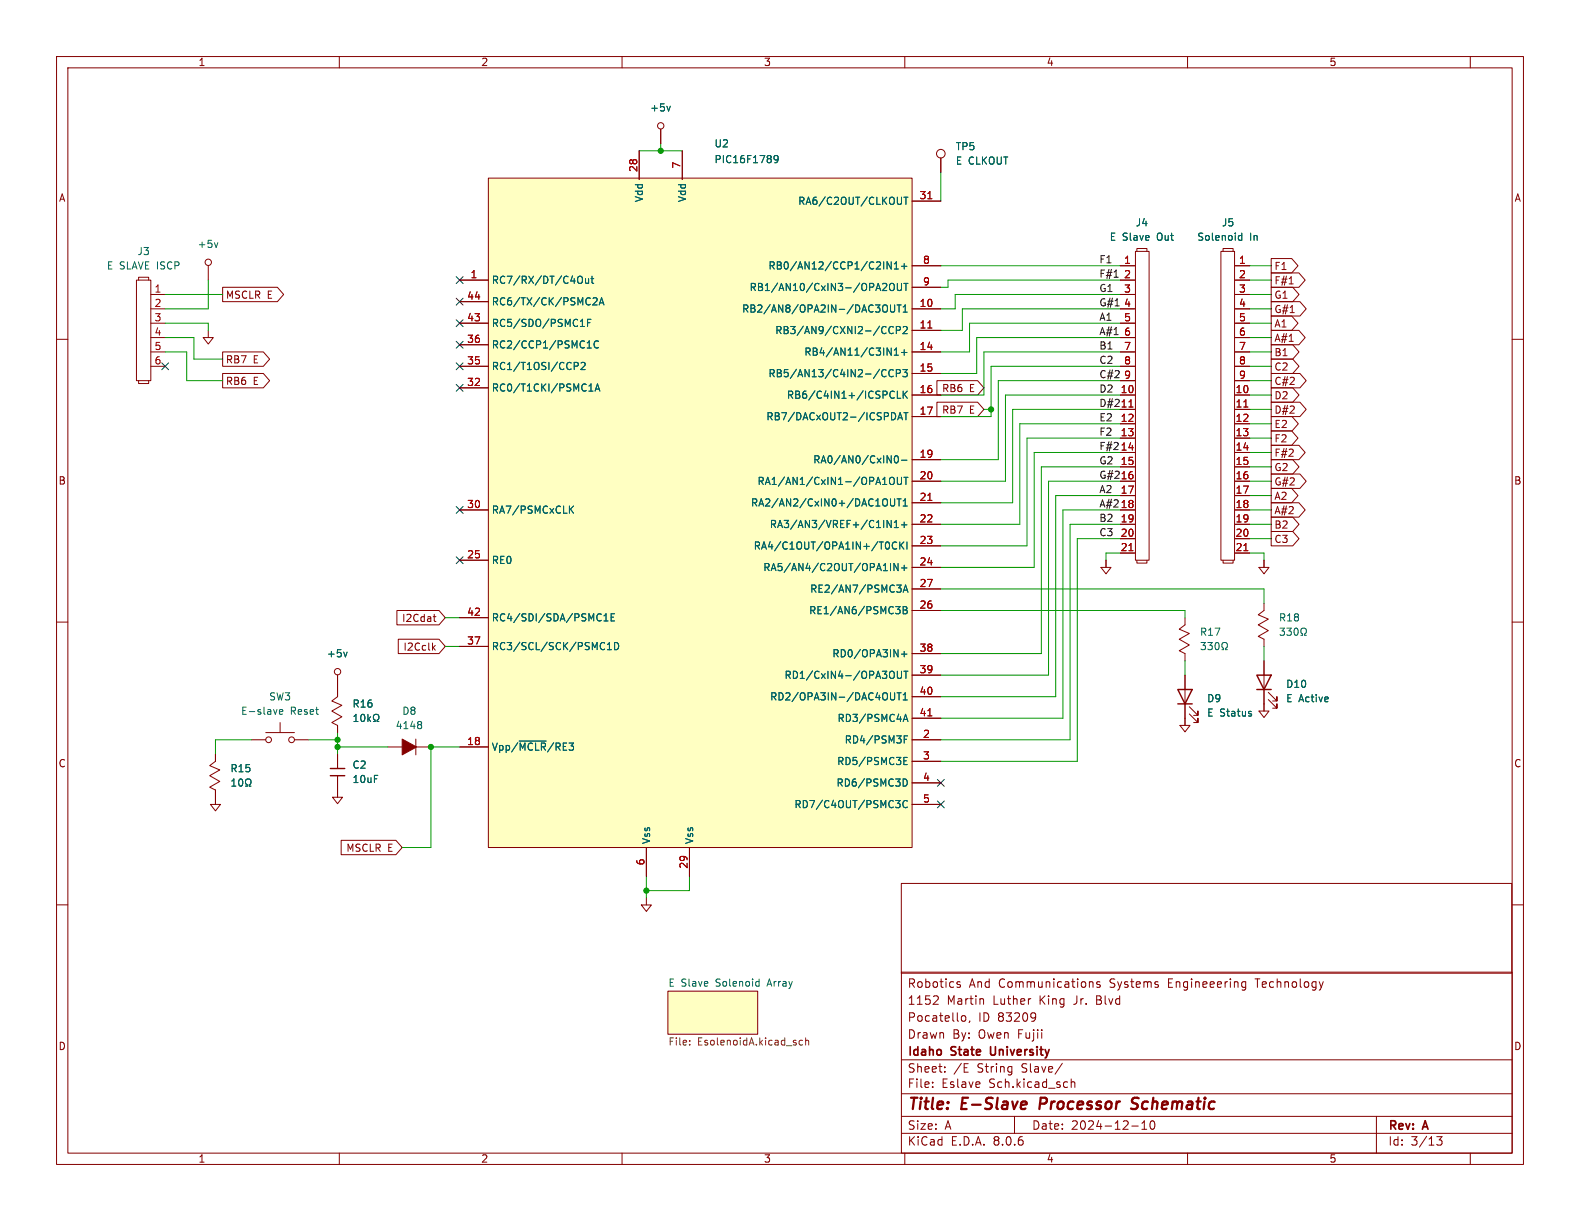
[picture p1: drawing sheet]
<svg xmlns="http://www.w3.org/2000/svg" width="279mm" height="216mm" viewBox="0 0 279 216" stroke-linecap="round" stroke-linejoin="round" font-family="sans-serif">
<g fill="none" stroke="#840000" stroke-width=".18">
<path d="M10 10h259.4v195.9h-259.4zM12 12h255.4v191.9h-255.4zM60 10v2M110 10v2M160 10v2M210 10v2M260 10v2M166.4 27.9v2.6M10 60h2M267.4 60h2M195.6 99.1v1.2M223.5 99.1v1.2"/>
<path d="M10 110h2M194.7 100.3h1.8l-.9 1.2zM222.6 100.3h1.8l-.9 1.2zM267.4 110h2M59.7 121.9v1.3l-1 .8 1.8 .7-1.8 1 1.8 1-1.8 1.1 1 .5v1.2M10 160h2M159.4 156.2h107.9v15.9h-107.9zM267.4 160h2M118.1 175.3h15.9v7.6h-15.9zM159.4 171.9h108v32h-108zM165.6 176.1l.3 .3v.3l-.9 .9h.9M169.8 173.7l-.4-.1-.2 .2 .1 .2 .5 .2v.3h-.6"/>
<path d="M170.1 179.7l.4-.1 .3 .3v.4l-.2 .2-.3 .1-.2-.2M173.7 176.6l.2 .2v.8M182.9 179.1l.2 .1a1.27 1.27 0 0 1-.2 1.2M183.1 179.7l-.2 .3M192.7 173.7h.5l.1 .9M194.5 173.7l-.4-.1-.2 .2 .1 .2 .5 .2v.3h-.6M219.7 174.5h.6M219.7 173.7h.6M220.3 173.6v1.2l-.3 .3-.4-.1M234 173.6l-.4 1M159.4 197.4h108M159.4 193.4h108"/>
<path d="M159.4 187.4h108M164.9 192.1v.2M164.9 191.4v.1M167.1 189.4v.2M167.1 188.7v.1M170.5 189.6h.7M170.5 188.1h.7M171.5 180.5l-.1 .3M178.8 188.6l.1 .1M178.9 188.6v1.3M178.9 189.5l-.1 .1M179.4 197.4v3"/>
<path d="M187.9 188l-1.3 1.9M189.4 190.8v1.5M189.4 191.4l.2-.1 .4 .1 .1 .9M200.1 199.1h1.2M201.9 199.7h.9M201.9 198.6l.5-.4v1.5M203.6 198.3l.1-.1a.81 .81 0 0 1 .6 .6 .81 .81 0 0 1-.3 .8l-.1 .1a.81 .81 0 0 1-.6-.6 .81 .81 0 0 1 .3-.8zM243.4 197.4v6.5M60 203.9v2M110 203.9v2M159.4 200.4h108M160 203.9v2"/>
<path d="M210 203.9v2M254.1 201h.9l-.5 .6 .4 .1v.6l-.2 .2-.6-.1M260 203.9v2"/>
<circle cx="166.4" cy="27.2" r=".76"/>
</g>
<path d="M180.9 194.8l.6 .1v.3l-1 .2M181.3 196l-.2 .1M184 194.1l-.2 2M201.1 195.9a.85 .85 0 0 1-1.1 .1M201.1 194.1l-.7 .1a.46 .46 0 0 0-.2 .5 .46 .46 0 0 0 .3 .4l.5 .1" fill="none" stroke="#840000" stroke-width=".4"/>
<path d="M175.2 185.1v1.3" fill="none" stroke="#840000" stroke-width=".3"/>
<path d="M118.1 175.3h15.9v7.6h-15.9z" fill="#ffffc2" stroke="#ffffc2" stroke-width=".18"/>
<path d="M62.6 127.6h.7M62.6 126.7l.3-.4v1.3M64 126.4l.1-.1a.68 .68 0 0 1 .4 .6 .68 .68 0 0 1-.4 .7 .84 .84 0 0 1-.1-1.2zM65.1 126.3v1.3M65.2 127.1l.3 .5M65.5 126.7l-.4 .5M66 127.6h.3v-.3a.54 .54 0 0 1-.2-.7 .54 .54 0 0 1 .7-.2 .58 .58 0 0 1-.1 .9v.3h.3M133.9 173.5l.3 .1M134.2 173.1v1.3M134.2 174.3l-.3 .1" fill="none" stroke="#006464" stroke-width=".18"/>
<path d="M122 184.7v.1M122 184v.1M141.9 184l-.3-.1-.3 .3 .1 .5h.5M142.5 184.1l.1-.2 .3 .1 .1 .8M142.5 183.5v1.3" fill="none" stroke="#725600" stroke-width=".18"/>
<path d="M86.4 31.5h74.9v118.4h-74.9z" fill="#ffffc2"/>
<g fill="none" stroke="#840000" stroke-width=".18">
<path d="M86.4 31.5h74.9v118.4h-74.9zM113 26.7v5.1M116.8 22.9v2.5M120.6 26.7v5.1M161.3 35.6h5.1M166.4 27.9v2.6M24.1 49.5h2.6v17.8h-2.6zM24.5 49.5v-.5h1.8v.5M26.7 54.6h2.5M26.7 57.2h2.5M26.7 52.1h2.5M26.7 59.7h2.5"/>
<path d="M35.9 59.7h1.8l-.9 1.1zM36.8 47v2.5M36.8 58.4v1.3M39.4 50.8h9.6l1.2 1.3-1.2 1.2h-9.6zM81.3 49.5h5.1M81.3 57.2h5.1M81.3 53.3h5.1M161.3 54.6h5.1M161.3 58.4h5.1M161.3 47h5.1M161.3 50.8h5.1M198.1 49.5h2.6"/>
<path d="M198.1 54.6h2.6M198.1 57.2h2.6M198.1 47h2.6M198.1 52.1h2.6M198.1 59.7h2.6M200.8 44.5h2.4v54.6h-2.4zM201 44.5v-.6h1.8v.6M215.9 44.5h2.4v54.6h-2.4zM216.3 44.5v-.6h1.8v.6M218.4 49.5h2.6M218.4 54.6h2.6M218.4 57.2h2.6"/>
<path d="M218.4 47h2.6M218.4 52.1h2.6M218.4 59.7h2.6M224.8 55.9h3.6l1.1 1.3-1.1 1.2h-3.6zM224.8 50.8h3.8l1.1 1.3-1.1 1.2h-3.8zM224.8 48.3h4.9l1.1 1.2-1.1 1.3h-4.9zM224.8 53.3h5.1l1.1 1.3-1.1 1.3h-5.1zM224.8 45.7h3.6l1.1 1.3-1.1 1.3h-3.6zM224.8 58.4h4.9l1.1 1.3-1.1 1.3h-4.9zM228 50.2h.7M24.5 67.3v.5h1.8v-.5M26.7 62.2h2.5"/>
<path d="M26.7 64.8h2.5M39.4 62.2h7.2l1.1 1.3-1.1 1.3h-7.2zM39.4 66h7.2l1.1 1.3-1.1 1.3h-7.2zM81.3 68.6h5.1M81.3 64.8h5.1M81.3 61h5.1M161.3 62.2h5.1M161.3 66h5.1M161.3 69.9h5.1M161.3 73.7h5.1M165.7 67.3h7.2l1.1 1.3-1.1 1.3h-7.2zM165.7 71.1h7.2l1.1 1.3-1.1 1.3h-7.2z"/>
<path d="M198.1 62.2h2.6M198.1 69.9h2.6M198.1 64.8h2.6M198.1 72.4h2.6M198.1 74.9h2.6M198.1 77.5h2.6M198.1 67.3h2.6M218.4 62.2h2.6M218.4 69.9h2.6M218.4 64.8h2.6M218.4 72.4h2.6M218.4 74.9h2.6"/>
<path d="M218.4 77.5h2.6M218.4 67.3h2.6M224.8 61h3.8l1.1 1.2-1.1 1.3h-3.8zM224.8 63.5h3.8l1.1 1.3-1.1 1.2h-3.8zM224.8 66h5.1l1.1 1.3-1.1 1.3h-5.1zM224.8 78.7h4.9l1.1 1.3-1.1 1.3h-4.9zM224.8 71.1h5.1l1.1 1.3-1.1 1.3h-5.1zM224.8 73.7h3.7l1.1 1.2-1.1 1.3h-3.7zM224.8 68.6h3.8l1.1 1.3-1.1 1.2h-3.8zM224.8 76.2h3.6l1.1 1.3-1.1 1.2h-3.6zM228 60.4h.7M81.3 99.1h5.1"/>
<path d="M81.3 90.2h5.1M161.3 81.3h5.1M161.3 85.1h5.1M161.3 88.9h5.1M161.3 92.7h5.1M161.3 96.5h5.1M195.6 99.1v1.2M198.1 85.1h2.6M198.1 92.7h2.6M198.1 90.2h2.6M198.1 80h2.6M198.1 82.6h2.6"/>
<path d="M198.1 87.6h2.6M198.1 95.3h2.6M198.1 97.8h2.6M201 99.1v.5h1.8v-.5M216.3 99.1v.5h1.8v-.5M218.4 85.1h2.6M218.4 92.7h2.6M218.4 90.2h2.6M218.4 80h2.6M218.4 82.6h2.6M218.4 87.6h2.6M218.4 95.3h2.6"/>
<path d="M218.4 97.8h2.6M223.5 99.1v1.2M224.8 83.8h5.1l1.1 1.3-1.1 1.3h-5.1zM224.8 86.4h3.6l1.1 1.2-1.1 1.3h-3.6zM224.8 81.3h3.8l1.1 1.3-1.1 1.2h-3.8zM224.8 94h3.8l1.1 1.3-1.1 1.2h-3.8zM224.8 91.4h3.8l1.1 1.3-1.1 1.3h-3.8zM224.8 88.9h4.9l1.1 1.3-1.1 1.2h-4.9zM59.7 119.4v3.8M70.2 107.9h7.4l1.1 1.3-1.1 1.3h-7.4zM70.4 113h7.2l1.1 1.3-1.1 1.3h-7.2zM76.6 109h.5"/>
<path d="M76.6 114.5l.4 .5M76.8 109.7l.3 .2M77 114.1l-.5 .5M81.3 114.3h5.1M81.3 109.2h5.1M161.3 100.3h5.1M161.3 108h5.1M161.3 104.1h5.1M161.3 115.6h5.1M161.3 119.4h5.1M209.5 109.2v1.3l-1 .8 1.8 .7-1.8 1 1.8 1-1.8 1.1 1 .5v1.2M209.5 119.4v8.9"/>
<path d="M223.5 106.7v1.3l-1 .7 1.8 .8-1.8 1 1.8 1-1.8 1 1 .5v1.3M223.5 116.8v8.9M38.1 133.4v1.2l-1 .8 1.8 .7-1.8 1.1 1.8 1-1.8 1 1 .5v2.5M44.4 130.8h2.6M47 129.5h5.1M49.5 127.8v1.7M52.1 130.8h2.5M59.7 128.3v1.2M59.7 133.4v2.5M59.7 137.2v3.8M68.6 132.1h2.5M73.5 130.7v2.8"/>
<path d="M73.7 132.1h2.5M81.3 132.1h5.1M161.3 130.8h5.1M161.3 134.6h5.1M161.3 138.4h5.1M161.3 123.2h5.1M161.3 127h5.1M208.7 128.3h1.7l-.9 1.1zM210.3 126.2l1.5 1.6v-.8v.8h-.7M210.3 125l1.5 1.5v-.8v.8h-.7M222.6 125.7h1.8l-.9 1.2zM224.3 123.7l1.5 1.5v-.7v.7h-.8"/>
<path d="M224.3 122.4l1.5 1.6v-.8v.8h-.8M37.2 142.2h1.8l-.9 1.2zM58.8 141h1.8l-.9 1.1zM60.3 148.6h9.7l1.1 1.3-1.1 1.2h-9.7zM114.3 149.9v5M114.3 158.8v1.2M121.9 149.9v5M161.3 142.2h5.1M113.4 160h1.8l-.9 1.2z"/>
<circle cx="116.8" cy="22.3" r=".56"/>
<circle cx="36.8" cy="46.4" r=".56"/>
<circle cx="59.7" cy="118.8" r=".56"/>
<circle cx="47.5" cy="130.8" r=".51"/>
<circle cx="51.6" cy="130.8" r=".51"/>
</g>
<g fill="none" stroke="#006464" stroke-width=".18">
<path d="M118.5 18.8l-.3 .8M137.6 28l-.2 .3-.4-.1-.1-.2 .1-.4 .4-.1 .1 .1a.84 .84 0 0 1-.3 1.2h-.2M159.4 34.9v1l-.2 .2M159.8 34.9h.8M160.2 34.9v1.2M38.5 42.9l-.3 .9M102.3 48.9l.1-.1a.43 .43 0 0 1 .6 .5v.4a.42 .42 0 0 1-.2 .4 .42 .42 0 0 1-.5-.1M102.6 57.7h.8M102.9 56.6l.1-.1v1.2M103.5 49.3l.1 .7 .3 .1 .2-.1M103.9 57.1h.4M104.1 49.3v.8"/>
<path d="M104.5 49.3h.5M104.5 56.5h-.6v1.2M104.7 48.8v1.1l.3 .2M104.9 52.8l.5-.2 .2 .4-.8 .9h.8M106 53.9l.4-1.3 .4 1.3M106.1 53.6h.6M156.1 54.1l.3-.2a.43 .43 0 0 1 .5 .4v.5a.43 .43 0 0 1-.3 .4 .43 .43 0 0 1-.5-.2M156.3 50.1l.4 .1 .1 .3-.8 .9h.8M156.3 57.7l.4 .2M156.7 58.9l-.4 .1M157.4 50.3l.2-.2a.43 .43 0 0 1 .5 .4v.5a.42 .42 0 0 1-.4 .4 .42 .42 0 0 1-.4-.4zM157.5 53.9v1l.2 .3 .4-.1 .1-.2v-1"/>
<path d="M157.6 46.3v1.3l-.7-1.3v1.3M158 57.9a.6 .6 0 0 0-.9 .4 .6 .6 0 0 0 .6 .7l.3-.1M158.1 46.7l.4-.4v1.3M158.1 47.6h.8M158.5 58.4l.6-.1 .1-.1v-.3l-.7-.2v1.3M158.6 53.9h.8M158.7 50.1v1l.2 .3 .4-.1 .1-.2v-1M159 53.9v1.3M159.4 47.1h1M159.7 55.2h.7M159.7 54.3l.4-.4v1.3M159.7 57.9l.5-.2 .2 .4-.7 .9h.7"/>
<path d="M159.8 50.1h.8M159.9 46.6v1M160.2 50.1v1.3M219 42.2l.2 .3 .4-.1M219.6 41.2v1.3M219.6 41.7l-.4-.1-.2 .3M101.5 64.1h.5l.3 .2-.2 .4h-.6M102.8 64.2l.4-.1 .3 .3-.8 .9h.8M103.8 61.5h.8M104 60.6l.2-.3v1.2M104.1 69.2h.8M104.3 68.2l.2-.3v1.3"/>
<path d="M105.2 69.2l.5-1.3 .4 1.3M105.4 68.8h.6M105.8 60.4a.6 .6 0 0 0-.8 .4 .6 .6 0 0 0 .6 .7l.2-.1M156 66.3l.3 .3 .4-.1M156.7 65.5l-.4-.2-.3 .4M156.9 61.5l.7 1.3v-1.3M157.6 69.2h.3l.2 .1M158 65.5a.6 .6 0 0 0-.9 .4 .6 .6 0 0 0 .6 .7l.3-.1M158 73a.68 .68 0 0 1 .4 .6 .68 .68 0 0 1-.4 .6M158.1 70.3l-.2 .1h-.3M158.1 61.9l.4-.4v1.3M158.1 62.8h.8"/>
<path d="M158.5 66h.6l.1-.2v-.3l-.7-.2v1.3M158.7 69.2v1.2h.6M158.7 74.2l.5-1.2 .4 1.2M158.9 73.9h.6M159.4 62.3h1M159.7 65.3h.7l-.4 .5 .4 .2v.5l-.2 .1-.5-.1M159.7 69.2v1.2M159.8 73h.8M159.9 61.8v1M159.9 69.7l.5 .7M160.2 73v1.2M160.4 69.2l-.7 .7"/>
<path d="M100.9 90l.5 .7M101.4 89.5l-.7 .7M156.1 85.7h.7M156.6 88.2l.2 .1a.81 .81 0 0 1-.2 1.2M157 95.8a.79 .79 0 0 1 0 1.3M157.4 84.6l.2-.2a.43 .43 0 0 1 .5 .4v.4a.42 .42 0 0 1-.4 .5 .42 .42 0 0 1-.4-.5zM157.5 88.2v1l.2 .3 .4-.1 .1-.2v-1M157.5 99.6v1.3M157.6 92v1.3l-.7-1.3v1.3M158.1 92.4l.4-.4v1.3M158.1 93.3h.8M158.3 80.7l.1-.1a.68 .68 0 0 1 .5 .6 .68 .68 0 0 1-.5 .7l-.1-.2-.2-.3z"/>
<path d="M158.6 96a.6 .6 0 0 0-.9 .4 .6 .6 0 0 0 .6 .7l.3-.1M158.6 88.2h.8M158.7 84.4v1l.2 .3 .4-.1 .1-.2v-1M158.8 99.6v1.3l-.7-1.3v1.3M159 88.2v1.3M159.1 95.8v1.3M159.3 96.4l.5 .7M159.4 81.4h1M159.4 92.8h1M159.7 88.6l.4-.4v1.3M159.7 89.5h.7M159.8 84.4h.8"/>
<path d="M159.8 95.8l-.7 .8M159.9 92.3v1M159.9 99.9v1M160.2 84.4v1.3M160.4 95.8v1.3M61.4 115.3l-.3 .8M106.1 108.5l.2 .2M106.3 109.7l-.2 .1M106.7 113.6l.2 .1M106.8 109.8h.7M106.8 108.9l.4-.4v1.3M106.9 114.8l-.2 .1"/>
<path d="M107.4 114.9h.7M107.4 114l.4-.4v1.3M108.1 109.1h.4M108.7 108.5h-.6v1.3h.6M108.7 113.6a.64 .64 0 0 1 .7 .6 .64 .64 0 0 1-.7 .7zM157.6 118.7a.43 .43 0 0 1 .5 .4v.4a.43 .43 0 0 1-.5 .5M158.4 107.3h.8l-.5 .4 .4 .2 .1 .4-.3 .2h-.3M158.6 103.4h.8l-.5 .5 .4 .2 .1 .4-.3 .2h-.4M158.7 118.7v1l.2 .3 .4-.1 .1-.2v-1M159.4 100.4h1M159.4 115.7h1M159.7 107.3h.4l.3 .2-.3 .4 .3 .1v.3l-.2 .2h-.5z"/>
<path d="M159.7 107.9h.4M159.7 104.7l.4-1.3 .5 1.3M159.8 104.4h.6M159.8 118.7h.8M159.9 115.2v.9M160.2 118.7v1.3M212.4 113.6h.8l-.5 .5 .4 .1v.6l-.2 .1-.5-.1M213.6 113.6h.8l-.4 .5 .3 .1v.6l-.2 .1-.5-.1M215 113.7l.2-.1a.68 .68 0 0 1 .4 .6 .68 .68 0 0 1-.4 .7 .84 .84 0 0 1-.2-1.2zM216.1 114.9h.3v-.3a.54 .54 0 0 1-.3-.7 .54 .54 0 0 1 .8-.2 .58 .58 0 0 1-.2 .9v.3h.3M226.4 111.1h.7l-.4 .5 .4 .1v.5l-.2 .1-.5-.1M227.6 111.1h.7l-.4 .5 .4 .1v.5l-.2 .1-.5-.1"/>
<path d="M229 111.1h.1a.68 .68 0 0 1 .5 .6 .68 .68 0 0 1-.5 .6 .84 .84 0 0 1-.1-1.2zM230 112.3h.3v-.2a.54 .54 0 0 1-.2-.7 .54 .54 0 0 1 .7-.3 .58 .58 0 0 1-.1 1v.2h.3M41 139h.7M41 138.1l.4-.4v1.3M42.4 137.8l.1-.1a.68 .68 0 0 1 .4 .7 .68 .68 0 0 1-.4 .6 .84 .84 0 0 1-.1-1.2zM43.4 139h.3v-.2a.54 .54 0 0 1-.3-.8 .54 .54 0 0 1 .8-.2 .58 .58 0 0 1-.1 1v.2h.3M49 125.5l-.3 .8M49.4 125.9l.6-.1v-.3h-.4l-.2 .1 .1 .6h.5M62.6 127.6h.7M62.6 126.7l.3-.4v1.3M64 126.4l.1-.1a.68 .68 0 0 1 .4 .6 .68 .68 0 0 1-.4 .7 .84 .84 0 0 1-.1-1.2zM65.1 126.3v1.3"/>
<path d="M65.2 127.1l.3 .5M65.5 126.7l-.4 .5M66 127.6h.3v-.3a.54 .54 0 0 1-.2-.7 .54 .54 0 0 1 .7-.2 .58 .58 0 0 1-.1 .9v.3h.3M74.3 127.6l.3 .2-.3 .3 .3 .3v.2l-.3 .2M91.8 131h4.8M157.5 122.5v1l.2 .3 .4-.1 .1-.2v-1M158.6 122.5h.8M159 122.5v1.3M159.7 122.9l.4-.4v1.3M159.7 137.7a.64 .64 0 0 1 .7 .7 .64 .64 0 0 1-.7 .6M159.7 123.8h.7M159.7 127.6l.4-1.3 .5 1.3"/>
<path d="M159.8 134.5h.5M159.8 127.2h.6M159.9 130.7h.4M160.4 133.9h-.6v1.3h.6M160.5 130.1h-.6v1.3M221.2 126.2l.1 .2-.1 .2M221.2 125.8h.1M158.4 141.5h.8l-.5 .5 .4 .2 .1 .4-.3 .2h-.3M160.4 141.7a.6 .6 0 0 0-.8 .4 .6 .6 0 0 0 .6 .7l.2-.1"/>
</g>
<path d="M164.1 35.1h.7M164.1 58h.7M199.6 72h.8M220 72h.7M164.1 88.5h.7M199.6 97.4h.8M220 97.4h.7M164.1 126.6h.7" fill="none" stroke="#a90000" stroke-width=".18"/>
<path d="M222.2 119.4h2.6l-1.3 2.5zM58.4 137.2h2.6M58.4 135.9h2.6M208.3 121.9h2.5l-1.3 2.6zM208.3 124.5h2.5M222.2 121.9h2.6" fill="none" stroke="#840000" stroke-width=".25"/>
<path d="M71.1 130.7l2.6 1.4-2.6 1.4z" fill="#840000" stroke="#840000" stroke-width=".18"/>
<path d="M197 49h.7M197 59.2h.7" fill="none" stroke="#0f0f0f" stroke-width=".18"/>
<g fill="none" stroke="#009600" stroke-width=".18">
<path d="M113 26.7h7.6M116.8 25.4v1.3M166.4 30.5v5.1M29.2 57.2h7.6v1.2M29.2 52.1h10.2M29.2 59.7h5.1v3.8h5.1M36.8 49.5v5.1h-7.6M166.4 47h31.7M198.1 59.7h-25.4v6.3h-6.3M198.1 57.2h-26.7v5h-5M198.1 52.1h-29.2v2.5h-2.5M198.1 49.5h-30.5v1.3h-1.2"/>
<path d="M198.1 54.6h-27.9v3.8h-3.8M221 57.2h3.8M221 52.1h3.8M221 49.5h3.8M221 54.6h3.8M221 59.7h3.8M221 47h3.8M29.2 62.2h3.8v5.1h6.4M174 72.4h1.3M198.1 62.2h-24.1v7.7h-7.6M198.1 69.9h-20.3v15.2h-11.4M198.1 64.8h-22.8v8.9h-8.9"/>
<path d="M198.1 72.4h-19v16.5h-12.7M198.1 77.5h-16.5v19h-15.2M198.1 67.3h-21.6v14h-10.1M198.1 74.9h-17.8v17.8h-13.9M221 69.9h3.8M221 62.2h3.8M221 77.5h3.8M221 67.3h3.8M221 64.8h3.8M221 72.4h3.8M221 74.9h3.8M198.1 85.1h-12.7v34.3h-19"/>
<path d="M198.1 97.8h-2.5v1.3M198.1 90.2h-10.1v36.8h-21.6M198.1 92.7h-8.9v38.1h-22.8M198.1 82.6h-14v33h-17.7M198.1 80h-15.2v20.3h-16.5M198.1 95.3h-7.6v39.3h-24.1M198.1 87.6h-11.4v35.6h-20.3M221 85.1h3.8M221 90.2h3.8M221 92.7h3.8M221 82.6h3.8M221 80h3.8"/>
<path d="M221 97.8h2.5v1.3M221 95.3h3.8M221 87.6h3.8M78.7 114.3h2.6M78.7 109.2h2.6M166.4 104.1h57.1v2.6M166.4 108h43.1v1.2M209.5 116.8v2.6M223.5 114.3v2.5M44.4 130.8h-6.3v2.6M54.6 130.8h5.1M59.7 129.5v3.9"/>
<path d="M59.7 132.1h8.9M81.3 132.1h-5.1v17.8h-5.1M114.3 154.9v3.9M121.9 154.9v2.6h-7.6"/>
</g>
<g fill="none" stroke="#000084" stroke-width=".18">
<path d="M80.7 56.5l1.2 1.3M80.7 52.7l1.2 1.2M80.7 48.9l1.2 1.2M81.9 56.5l-1.2 1.3M81.9 52.7l-1.2 1.2M81.9 48.9l-1.2 1.2M28.6 64.2l1.2 1.2M29.8 64.2l-1.2 1.2M80.7 64.2l1.2 1.2M80.7 68l1.2 1.2M80.7 60.4l1.2 1.2M81.9 64.2l-1.2 1.2"/>
<path d="M81.9 68l-1.2 1.2M81.9 60.4l-1.2 1.2M80.7 98.5l1.2 1.2M80.7 89.6l1.2 1.2M81.9 98.5l-1.2 1.2M81.9 89.6l-1.2 1.2M165.8 137.8l1.2 1.2M167 137.8l-1.2 1.2M165.8 141.6l1.2 1.2M167 141.6l-1.2 1.2"/>
</g>
<g fill="#009600" stroke="#009600" stroke-width=".18">
<circle cx="59.7" cy="130.8" r=".46"/>
<circle cx="76.2" cy="132.1" r=".46"/>
<circle cx="114.3" cy="157.5" r=".46"/>
<circle cx="59.7" cy="132.1" r=".46"/>
<circle cx="175.3" cy="72.4" r=".46"/>
<circle cx="116.8" cy="26.7" r=".46"/>
</g>
<g font-size="2.8" fill="#840000">
<text x="160.4" y="196.8">Title:</text>
<text x="170.1" y="196.8">E-Slave</text>
<text x="184.7" y="196.8">Processor</text>
<text x="201.8" y="196.8">Schematic</text>
</g>
<g font-size="2.1" fill="#840000">
<text x="160.4" y="177.9">1152</text>
<text x="160.4" y="174.9">Robotics</text>
<text x="167.4" y="177.9">Martin</text>
<text x="171.3" y="174.9">And</text>
<text x="175.6" y="177.9">Luther</text>
<text x="176.6" y="174.9">Communications</text>
<text x="183.9" y="177.9">King</text>
<text x="190.2" y="177.9">Jr.</text>
<text x="194.3" y="177.9">Blvd</text>
<text x="196.4" y="174.9">Systems</text>
<text x="206.8" y="174.9">Engineeering</text>
<text x="222.5" y="174.9">Technology</text>
<text x="160.4" y="183.9">Drawn</text>
<text x="160.4" y="180.9">Pocatello,</text>
<text x="168.4" y="183.9">By:</text>
<text x="173" y="180.9">ID 83209</text>
<text x="173.1" y="183.9">Owen</text>
<text x="180.2" y="183.9">Fujii</text>
<text x="160.4" y="189.9">Sheet:</text>
<text x="160.4" y="187.1">Idaho</text>
<text x="168.3" y="187.1">State</text>
<text x="168.6" y="189.9">/E</text>
<text x="172.9" y="189.9">String</text>
<text x="175.8" y="187.1">University</text>
<text x="180.8" y="189.9">Slave/</text>
<text x="160.4" y="192.6">File:</text>
<text x="166.5" y="192.6">Eslave</text>
<text x="174.9" y="192.6">Sch.kicad_sch</text>
<text x="160.4" y="202.8">KiCad</text>
<text x="160.4" y="200">Size:</text>
<text x="167.1" y="200">A</text>
<text x="168.1" y="202.8">E.D.A.</text>
<text x="175.7" y="202.8">8.0.6</text>
<text x="182.4" y="200">Date:</text>
<text x="189.4" y="200">2024-12-10</text>
<text x="245.4" y="200.2">Rev:</text>
<text x="245.4" y="202.8">Id:</text>
<text x="249.5" y="202.8">3/13</text>
<text x="251.8" y="200.2">A</text>
</g>
<g font-size="1.8" fill="#840000">
<text x="35" y="11.9">1</text>
<text x="85" y="11.9">2</text>
<text x="135" y="11.9">3</text>
<text x="185" y="11.9">4</text>
<text x="235" y="11.9">5</text>
<text x="10.3" y="35.9">A</text>
<text x="267.7" y="35.9">A</text>
<text x="225.3" y="47.9">F1</text>
<text x="39.8" y="53">MSCLR E</text>
<text x="225.3" y="53">G1</text>
<text x="225.3" y="50.5">F#1</text>
<text x="225.3" y="58.1">A1</text>
<text x="225.3" y="55.6">G#1</text>
<text x="39.8" y="64.5">RB7</text>
<text x="44.8" y="64.5">E</text>
<text x="225.3" y="63.2">B1</text>
<text x="225.3" y="65.7">C2</text>
<text x="225.3" y="60.6">A#1</text>
<text x="39.8" y="68.3">RB6</text>
<text x="44.8" y="68.3">E</text>
<text x="166.5" y="69.5">RB6</text>
<text x="171.4" y="69.5">E</text>
<text x="225.3" y="68.3">C#2</text>
<text x="225.3" y="70.8">D2</text>
<text x="166.5" y="73.3">RB7</text>
<text x="171.4" y="73.3">E</text>
<text x="225.3" y="73.3">D#2</text>
<text x="225.3" y="75.9">E2</text>
<text x="225.3" y="83.5">G2</text>
<text x="225.3" y="81">F#2</text>
<text x="225.3" y="78.4">F2</text>
<text x="10.3" y="85.9">B</text>
<text x="225.3" y="86">G#2</text>
<text x="225.3" y="88.6">A2</text>
<text x="267.7" y="85.9">B</text>
<text x="225.3" y="93.7">B2</text>
<text x="225.3" y="91.1">A#2</text>
<text x="225.3" y="96.2">C3</text>
<text x="71" y="110.2">I2Cdat</text>
<text x="71.2" y="115.3">I2Cclk</text>
<text x="10.3" y="135.9">C</text>
<text x="267.7" y="135.9">C</text>
<text x="61.1" y="150.8">MSCLR E</text>
<text x="10.3" y="185.9">D</text>
<text x="267.7" y="185.9">D</text>
<text x="35" y="205.8">1</text>
<text x="85" y="205.8">2</text>
<text x="135" y="205.8">3</text>
<text x="185" y="205.8">4</text>
<text x="235" y="205.8">5</text>
</g>
<g font-size="1.8" fill="#006464">
<text x="114.9" y="19.9">+5v</text>
<text x="126.2" y="26.3">U2</text>
<text x="126.2" y="29.1">PIC16F1789</text>
<text x="168.9" y="26.8">TP5</text>
<text x="168.9" y="29.3">E CLKOUT</text>
<text x="113.9" y="35.8" transform="rotate(-90 113.9 35.8)">Vdd</text>
<text x="121.5" y="35.8" transform="rotate(-90 121.5 35.8)">Vdd</text>
<text x="141" y="36.4">RA6/C2OUT/CLKOUT</text>
<text x="200.7" y="40.2">J4</text>
<text x="216" y="40.2">J5</text>
<text x="18.8" y="47.9">E SLAVE ISCP</text>
<text x="24.2" y="45.3">J3</text>
<text x="34.9" y="44">+5v</text>
<text x="135.8" y="47.9">RB0/AN12/CCP1/C2IN1+</text>
<text x="196.1" y="42.8">E Slave</text>
<text x="204.7" y="42.8">Out</text>
<text x="211.6" y="42.8">Solenoid</text>
<text x="221" y="42.8">In</text>
<text x="86.9" y="50.4">RC7/RX/DT/C4Out</text>
<text x="132.5" y="51.7">RB1/AN10/CxIN3-/OPA2OUT</text>
<text x="86.9" y="58">RC5/SDO/PSMC1F</text>
<text x="86.9" y="54.2">RC6/TX/CK/PSMC2A</text>
<text x="131.1" y="55.5">RB2/AN8/OPA2IN-/DAC3OUT1</text>
<text x="137" y="59.3">RB3/AN9/CXNI2-/CCP2</text>
<text x="86.9" y="65.6">RC1/T1OSI/CCP2</text>
<text x="86.9" y="61.8">RC2/CCP1/PSMC1C</text>
<text x="142.1" y="63.1">RB4/AN11/C3IN1+</text>
<text x="86.9" y="69.4">RC0/T1CKI/PSMC1A</text>
<text x="135.8" y="66.9">RB5/AN13/C4IN2-/CCP3</text>
<text x="139" y="70.7">RB6/C4IN1+/ICSPCLK</text>
<text x="135.4" y="74.5">RB7/DACxOUT2-/ICSPDAT</text>
<text x="143.7" y="82.1">RA0/AN0/CxIN0-</text>
<text x="132.7" y="89.8">RA2/AN2/CxIN0+/DAC1OUT1</text>
<text x="133.8" y="86">RA1/AN1/CxIN1-/OPA1OUT</text>
<text x="86.9" y="91">RA7/PSMCxCLK</text>
<text x="136" y="93.6">RA3/AN3/VREF+/C1IN1+</text>
<text x="86.9" y="99.9">RE0</text>
<text x="133.2" y="97.4">RA4/C1OUT/OPA1IN+/T0CKI</text>
<text x="134.9" y="101.2">RA5/AN4/C2OUT/OPA1IN+</text>
<text x="143.2" y="105">RE2/AN7/PSMC3A</text>
<text x="86.9" y="110.1">RC4/SDI/SDA/PSMC1E</text>
<text x="143" y="108.8">RE1/AN6/PSMC3B</text>
<text x="212.1" y="112.6">R17</text>
<text x="226.1" y="110.1">R18</text>
<text x="57.7" y="116.4">+5v</text>
<text x="86.9" y="115.2">RC3/SCL/SCK/PSMC1D</text>
<text x="147.1" y="116.4">RD0/OPA3IN+</text>
<text x="47.5" y="124.1">SW3</text>
<text x="62.2" y="125.3">R16</text>
<text x="136.1" y="124.1">RD2/OPA3IN-/DAC4OUT1</text>
<text x="138.6" y="120.2">RD1/CxIN4-/OPA3OUT</text>
<text x="213.4" y="124.4">D9</text>
<text x="227.3" y="124.4">E Active</text>
<text x="227.3" y="121.8">D10</text>
<text x="42.5" y="126.6">E-slave</text>
<text x="51.3" y="126.6">Reset</text>
<text x="69.9" y="129.1">4148</text>
<text x="71" y="126.6">D8</text>
<text x="148" y="127.9">RD3/PSMC4A</text>
<text x="149.3" y="131.7">RD4/PSM3F</text>
<text x="213.4" y="126.9">E Status</text>
<text x="40.6" y="136.8">R15</text>
<text x="62.2" y="136.1">C2</text>
<text x="86.9" y="132.9">Vpp/~{MCLR}/RE3</text>
<text x="147.9" y="135.5">RD5/PSMC3E</text>
<text x="62.2" y="138.7">10uF</text>
<text x="140.4" y="143.1">RD7/C4OUT/PSMC3C</text>
<text x="147.8" y="139.3">RD6/PSMC3D</text>
<text x="115.2" y="149.4" transform="rotate(-90 115.2 149.4)">Vss</text>
<text x="122.8" y="149.4" transform="rotate(-90 122.8 149.4)">Vss</text>
<text x="118.1" y="174.5">E Slave</text>
<text x="126.7" y="174.5">Solenoid</text>
<text x="136" y="174.5">Array</text>
</g>
<g font-size="1.8" fill="#a90000">
<text x="120.4" y="29.9" transform="rotate(-90 120.4 29.9)">7</text>
<text x="112.8" y="30.5" transform="rotate(-90 112.8 30.5)">28</text>
<text x="162.5" y="35.3">31</text>
<text x="163.1" y="46.7">8</text>
<text x="198.7" y="46.7">1</text>
<text x="219" y="46.7">1</text>
<text x="27.2" y="51.8">1</text>
<text x="82.5" y="53.1">44</text>
<text x="83.1" y="49.3">1</text>
<text x="163.1" y="50.5">9</text>
<text x="198.7" y="49.3">2</text>
<text x="198.7" y="51.8">3</text>
<text x="219" y="49.3">2</text>
<text x="219" y="51.8">3</text>
<text x="27.2" y="54.4">2</text>
<text x="27.2" y="56.9">3</text>
<text x="27.2" y="59.4">4</text>
<text x="82.5" y="56.9">43</text>
<text x="162.5" y="54.4">10</text>
<text x="162.5" y="58.2">11</text>
<text x="198.7" y="54.4">4</text>
<text x="198.7" y="56.9">5</text>
<text x="198.7" y="59.4">6</text>
<text x="219" y="54.4">4</text>
<text x="219" y="56.9">5</text>
<text x="219" y="59.4">6</text>
<text x="27.2" y="62">5</text>
<text x="27.2" y="64.5">6</text>
<text x="82.5" y="64.5">35</text>
<text x="82.5" y="60.7">36</text>
<text x="162.5" y="62">14</text>
<text x="162.5" y="65.8">15</text>
<text x="198.7" y="62">7</text>
<text x="198.7" y="64.5">8</text>
<text x="219" y="62">7</text>
<text x="219" y="64.5">8</text>
<text x="82.5" y="68.3">32</text>
<text x="162.5" y="69.6">16</text>
<text x="198.1" y="69.6">10</text>
<text x="198.7" y="67.1">9</text>
<text x="218.4" y="69.6">10</text>
<text x="219" y="67.1">9</text>
<text x="162.5" y="73.4">17</text>
<text x="198.1" y="72.1">11</text>
<text x="198.1" y="74.7">12</text>
<text x="198.1" y="77.2">13</text>
<text x="218.4" y="72.1">11</text>
<text x="218.4" y="74.7">12</text>
<text x="218.4" y="77.2">13</text>
<text x="162.5" y="81">19</text>
<text x="198.1" y="79.8">14</text>
<text x="198.1" y="82.3">15</text>
<text x="218.4" y="79.8">14</text>
<text x="218.4" y="82.3">15</text>
<text x="82.5" y="89.9">30</text>
<text x="162.5" y="84.8">20</text>
<text x="162.5" y="88.6">21</text>
<text x="198.1" y="84.8">16</text>
<text x="198.1" y="87.4">17</text>
<text x="198.1" y="89.9">18</text>
<text x="218.4" y="84.8">16</text>
<text x="218.4" y="87.4">17</text>
<text x="218.4" y="89.9">18</text>
<text x="162.5" y="92.5">22</text>
<text x="198.1" y="92.5">19</text>
<text x="198.1" y="95">20</text>
<text x="218.4" y="92.5">19</text>
<text x="218.4" y="95">20</text>
<text x="82.5" y="98.8">25</text>
<text x="162.5" y="96.3">23</text>
<text x="162.5" y="100.1">24</text>
<text x="198.1" y="97.5">21</text>
<text x="218.4" y="97.5">21</text>
<text x="162.5" y="107.7">26</text>
<text x="162.5" y="103.9">27</text>
<text x="82.5" y="109">42</text>
<text x="82.5" y="114">37</text>
<text x="162.5" y="115.3">38</text>
<text x="162.5" y="119.1">39</text>
<text x="162.5" y="122.9">40</text>
<text x="82.5" y="131.8">18</text>
<text x="162.5" y="126.7">41</text>
<text x="163.1" y="130.6">2</text>
<text x="163.1" y="134.4">3</text>
<text x="163.1" y="138.2">4</text>
<text x="163.1" y="142">5</text>
<text x="114" y="153.1" transform="rotate(-90 114 153.1)">6</text>
<text x="121.7" y="153.7" transform="rotate(-90 121.7 153.7)">29</text>
</g>
<g font-size="1.8" fill="#0f0f0f">
<text x="194.3" y="46.6">F1</text>
<text x="194.3" y="49.2">F#1</text>
<text x="194.3" y="51.7">G1</text>
<text x="194.3" y="54.3">G#1</text>
<text x="194.3" y="56.8">A1</text>
<text x="194.3" y="59.3">A#1</text>
<text x="194.3" y="64.4">C2</text>
<text x="194.3" y="61.9">B1</text>
<text x="194.3" y="67">C#2</text>
<text x="194.3" y="69.5">D2</text>
<text x="194.3" y="77.1">F2</text>
<text x="194.3" y="74.6">E2</text>
<text x="194.3" y="72">D#2</text>
<text x="194.3" y="82.2">G2</text>
<text x="194.3" y="79.7">F#2</text>
<text x="194.3" y="89.8">A#2</text>
<text x="194.3" y="84.7">G#2</text>
<text x="194.3" y="87.3">A2</text>
<text x="194.3" y="94.9">C3</text>
<text x="194.3" y="92.4">B2</text>
</g>
<g font-size="1.8" fill="#725600">
<text x="118.1" y="185.2">File:</text>
<text x="123.3" y="185.2">EsolenoidA.kicad_sch</text>
</g>
</svg>
